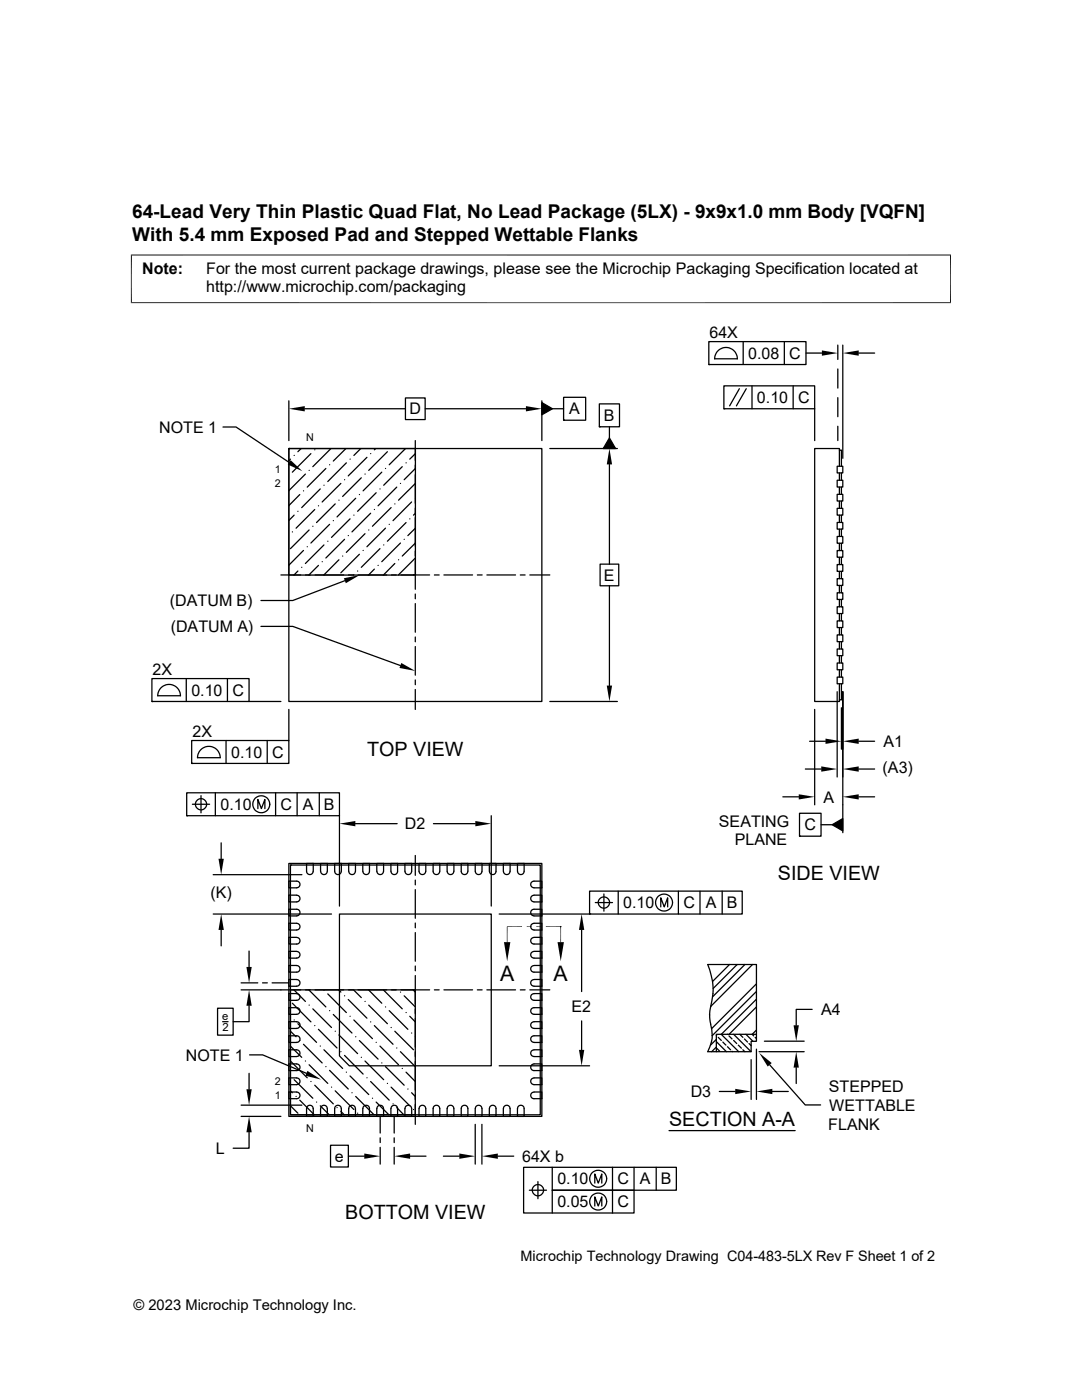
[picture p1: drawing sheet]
<svg xmlns="http://www.w3.org/2000/svg" width="216mm" height="279mm" viewBox="0 0 216 279" stroke-linecap="round" stroke-linejoin="round" font-family="sans-serif">
<g fill="none" stroke="#000" stroke-width=".25">
<path d="M57.6 80v7.9M80.9 79.4h3.9v4.3h-3.9zM108.1 80v7.9M112.5 79.3h4.4v4.6h-4.4zM141.4 68.2h19.4v4.5h-19.4zM141.4 72.7h.1M142.6 71.6h4.6M142.6 71.6a2.26 2.26 0 0 1 2.3-2.3 2.26 2.26 0 0 1 2.2 2.3M144.4 77h18.2v4.6h-18.2zM147.5 77.6l-1.9 3.4M148.3 68.2v4.5M148.9 77.6l-2 3.4"/>
<path d="M150.1 77v4.6M156.5 68.2v4.5M158.3 77v4.6M160.8 70.5h3.2M167.2 68.9v2.8M167.2 73.6v3.8M167.2 79.4v3.8M168.2 68.9v22.6M171.3 70.5h3.2M44.5 85.2h2.6l10.6 7.1M57.6 89.5h50.5v50.5h-50.5zM57.6 89.5h.1"/>
<path d="M57.6 89.5h25.3v25.3h-25.3zM58 91.6l-.4 .4M58.7 90.9h.1M59.8 98.7l-2.2 2.2M60.1 89.5l-.7 .6M60.6 98h.1M60.8 81.6h20.1M60.9 94.6l-3.3 3.3M61.7 93.9h.1M62 90.5l-3.7 3.7M62.8 89.8h.1M63.9 97.6l-3.7 3.7"/>
<path d="M64.6 96.8h.1M65 93.5l-3.7 3.7M65.8 92.8h.1M66 89.5l-3.6 3.6M67.6 99.8h.1M68 96.5l-3.7 3.7M68.7 95.7h.1M69 89.5l-2.5 2.5M69.1 92.4l-3.7 3.7M69.9 91.6h.1M71 99.4l-3.8 3.8M71.7 98.7h.1"/>
<path d="M72 89.5l-1.4 1.4M72.1 95.4l-3.7 3.7M72.8 94.6h.1M73.2 91.3l-3.7 3.7M74 90.5h.1M75 89.5l-.3 .3M75.1 98.3l-3.7 3.7M75.8 97.6h.1M76.2 94.2l-3.7 3.8M76.9 93.5h.1M77.3 90.1l-3.7 3.8M79.2 97.2l-3.8 3.7"/>
<path d="M79.9 96.5h.1M80.3 93.1l-3.7 3.7M80.9 89.5l-3.2 3.3M81 92.4h.1M82.9 87.9v4M82.9 92.8v1M82.9 94.7v5.8M82.9 90.5l-1.1 1.1M82.9 93.5l-2.3 2.2M82.9 96.5l-3.4 3.3M82.9 99.4h.1M84.8 81.6h20.1"/>
<path d="M108.1 80.3l2.1 1.3-2.1 1.2zM109.7 89.5h13.5M110.2 81.6h2.3M112.5 83.9h.1M119.6 80.6h4v4.6h-4zM119.6 85.2h.1M121.6 87.4l1.2 2.1h-2.4zM121.6 85.2v2.2M121.6 92.7v19.9M144.4 81.6h.1M162.6 81.6v6.3M167 98.7h1.2v1.3h-1.2z"/>
<path d="M167 95.8h1.2v1.4h-1.2zM167 93h1.2v1.4h-1.2zM167.2 85.1v2.8M167.5 93v-3.5h-4.9v50.5h4.9v-3.5M167.5 89.8h.4v3.2M167.5 100v1.5M167.5 97.2v1.5M167.5 94.4v1.4M167.9 100v1.5M167.9 97.2v1.5M167.9 94.4v1.4M56 114.7h4"/>
<path d="M58.3 106.2h.1M58.7 102.8l-1.1 1.1M59.4 102h.1M59.4 114l-.7 .8M60.2 113.2h.1M60.6 109.9l-3 2.9M61 114.7h.9M61.3 109.1h.1M61.7 105.8l-3.7 3.7M62.4 105h.1M62.8 101.7l-3.7 3.7M62.9 114.7h5.7"/>
<path d="M63.5 100.9h.1M63.5 112.8l-1.9 2M64.3 112.1h.1M64.6 108.8l-3.7 3.7M65.4 108h.1M65.8 104.6l-3.8 3.8M66.5 103.9h.1M66.9 100.6l-3.7 3.7M67.6 111.7l-3 3.1M68.4 111h.1M68.7 107.6l-3.7 3.8M68.8 115.9l-10.4 3.9h-6.3"/>
<path d="M69.5 106.9h.1M69.5 114.7h1M69.9 103.5l-3.8 3.8M70.6 102.8h.1M70.6 114.7l-.1 .1M71.4 114h.1M71.4 114.7h5.8M71.7 110.6l-3.7 3.7M72.5 109.9h.1M72.8 106.5l-3.7 3.7M73.6 105.8h.1M74 102.4l-3.8 3.8"/>
<path d="M74.7 101.7h.1M74.7 113.6l-1.2 1.2M75.4 112.8h.1M75.8 109.5l-3.7 3.7M76.6 108.8h.1M76.9 105.4l-3.7 3.7M77.7 104.6h.1M78 101.3l-3.7 3.7M78.1 114.7h1M78.8 100.6h.1M78.8 112.5l-2.3 2.3M79.5 111.7h.1"/>
<path d="M79.9 108.4l-3.7 3.7M80 114.7h5.7M80.6 107.6h.1M81 104.3l-3.7 3.7M81.8 103.5h.1M82.1 100.2l-3.7 3.7M82.5 114.7h.1M82.9 101.4v1M82.9 103.3v5.7M82.9 110v.9M82.9 111.9v5.7M82.9 118.6v.9"/>
<path d="M82.9 102.4l-.4 .4M82.9 105.4l-1.5 1.5M82.9 111.4l-3.4 3.4M82.9 108.4l-2.6 2.6M86.7 114.7h.9M88.6 114.7h5.7M95.2 114.7h1M97.2 114.7h5.7M103.8 114.7h1M105.7 114.7h4M119.7 112.6h3.8v4.3h-3.8zM121.6 116.9v19.9"/>
<path d="M167 118.3h1.2v1.3h-1.2zM167 115.5h1.2v1.3h-1.2zM167 112.7h1.2v1.3h-1.2zM167 109.9h1.2v1.3h-1.2zM167 107.1h1.2v1.3h-1.2zM167 104.3h1.2v1.3h-1.2zM167 101.5h1.2v1.3h-1.2zM167.5 119.6v1.5M167.5 116.8v1.5M167.5 114v1.5M167.5 111.2v1.5M167.5 108.4v1.5"/>
<path d="M167.5 105.6v1.5M167.5 102.8v1.5M167.9 119.6v1.5M167.9 116.8v1.5M167.9 114v1.5M167.9 111.2v1.5M167.9 108.4v1.5M167.9 105.6v1.5M167.9 102.8v1.5M30.3 135.4h19.4v4.6h-19.4zM30.3 140h.1M32.3 137.1a2.27 2.27 0 0 1 2.4-.3 2.27 2.27 0 0 1 1.3 2.1h-4.5l.2-1z"/>
<path d="M37.2 135.4v4.6M45.4 135.4v4.6M49.7 140h6.3M52.1 125h6.3l21.5 7.8M82.9 120.5v5.7M82.9 127.1v1M82.9 129v5.7M82.9 135.7v1M82.9 137.6v4M109.7 140h13.5M167 138v17.1M167 135.1h1.2v1.4h-1.2z"/>
<path d="M167 132.3h1.2v1.4h-1.2zM167 129.5h1.2v1.4h-1.2zM167 126.7h1.2v1.4h-1.2zM167 123.9h1.2v1.3h-1.2zM167 121.1h1.2v1.3h-1.2zM167.5 133.7v1.4M167.5 130.9v1.4M167.5 128.1v1.4M167.5 125.2v1.5M167.5 122.4v1.5M167.9 136.5v3.2h-.4M167.9 133.7v1.4"/>
<path d="M167.9 130.9v1.4M167.9 128.1v1.4M167.9 125.2v1.5M167.9 122.4v1.5M168.2 138v28.2M37.3 158.2h30.4v4.6h-30.4zM38.2 147.8h19.4v4.6h-19.4zM38.2 152.4h.1M40.1 158.8v3.4M40.2 149.5a2.27 2.27 0 0 1 2.4-.3 2.27 2.27 0 0 1 1.3 2h-4.5l.2-.9zM43 158.2v4.6M45.1 147.8v4.6"/>
<path d="M53.3 147.8v4.6M55 158.2v4.6M57.6 141.6v6.2M59.3 158.2v4.6M63.7 158.2v4.6M156.2 159h3.2M160.7 153.5h3.2M161.5 147.9h3.2M162.6 141.6v19M167.9 141.2v8.3M171.3 153.5h3.2M171.3 147.9h3.2"/>
<path d="M171.3 159h3.2M37.3 162.8h.1M38.4 160.5h3.4M42.5 174.6h17.7M44.1 168.2v3.2M51.5 161.4v-1.8l.7 1.8 .7-1.8v1.8M57.6 175.9h1.6a.67 .67 0 0 1 .7 .6 .67 .67 0 0 1-.7 .7h-1.6zM57.6 172.3h50.5v50.5h-50.5zM58 172.6h49.8v49.9h-49.8zM58 172.6h.1M59.2 178.6h-1.6v1.4h1.6a.67 .67 0 0 0 .7-.7 .67 .67 0 0 0-.7-.6M61.2 172.3h1.3v1.6a.66 .66 0 0 1-.7 .6 .66 .66 0 0 1-.6-.6z"/>
<path d="M64 173.9v-1.6h1.3v1.6a.67 .67 0 0 1-.6 .6 .67 .67 0 0 1-.7-.6M66.8 172.3h1.3v1.6a.66 .66 0 0 1-.7 .6 .66 .66 0 0 1-.6-.6zM67.7 162.8v18M70.9 164.4h8.3M70.9 173.9a.67 .67 0 0 1-.7 .6 .67 .67 0 0 1-.6-.6v-1.6h1.3v1.6M72.4 173.9v-1.6h1.3v1.6a.66 .66 0 0 1-.6 .6 .66 .66 0 0 1-.7-.6M75.2 173.9v-1.6h1.3v1.6a.67 .67 0 0 1-.6 .6 .67 .67 0 0 1-.7-.6M78 172.3h1.3v1.6a.67 .67 0 0 1-.6 .6 .67 .67 0 0 1-.7-.6zM82.1 173.9a.67 .67 0 0 1-.6 .6 .67 .67 0 0 1-.7-.6v-1.6h1.3v1.6M82.9 170.7v4M82.9 175.6v1M82.9 177.5v5.8"/>
<path d="M83.6 172.3h1.4l-.1 1.6a.67 .67 0 0 1-.6 .6 .67 .67 0 0 1-.7-.6zM86.4 172.3h1.4l-.1 1.6a.66 .66 0 0 1-.6 .6 .66 .66 0 0 1-.7-.6zM86.5 164.4h8.3M89.2 173.9v-1.6h1.4v1.6M89.2 173.9a.66 .66 0 0 0 .7 .6 .66 .66 0 0 0 .7-.6M93.3 173.9a.66 .66 0 0 1-.6 .6 .66 .66 0 0 1-.7-.6v-1.6h1.4v1.6M94.8 172.3h1.4v1.6a.67 .67 0 0 1-.7 .6 .67 .67 0 0 1-.7-.6zM97.6 173.9v-1.6h1.4v1.6a.66 .66 0 0 1-.7 .6 .66 .66 0 0 1-.6-.6M98 162.8v18M100.4 173.9v-1.6h1.4v1.6M100.5 173.9a.66 .66 0 0 0 .6 .6 .66 .66 0 0 0 .7-.6M103.3 172.3h1.3v1.6a.67 .67 0 0 1-.7 .6 .67 .67 0 0 1-.6-.6z"/>
<path d="M106.1 176l.5-.1h1.5v1.3h-1.5a.66 .66 0 0 1-.7-.4 .66 .66 0 0 1 .2-.8zM106.6 178.6h1.5v1.4h-1.5a.67 .67 0 0 1-.7-.7 .67 .67 0 0 1 .7-.6M117.6 177.8h30.5v4.6h-30.5zM120.5 178.4v3.4M123.4 177.8v4.6M135.4 177.8v4.6M139.7 177.8v4.6M144.1 177.8v4.6M159.5 162.3h4.3v4.6h-4.3zM159.5 166.9h.1M163.8 164.6h2.3M166.1 164.6l2.1-1.2v2.4z"/>
<path d="M42.5 182.4h23.6M44.1 185.6v3.2M48.1 196.2h3.3M48.1 197.5h11.9M49.7 189.8v3.2M52.4 196.2h.9M54.3 196.2h3.3M57.6 181.5h1.6a.67 .67 0 0 1 .7 .6 .67 .67 0 0 1-.7 .7h-1.6zM57.6 192.7h1.6a.66 .66 0 0 1 .7 .7 .66 .66 0 0 1-.7 .6h-1.6zM57.6 198.3h1.6a.67 .67 0 0 1 .7 .7 .67 .67 0 0 1-.7 .6h-1.6zM58 197.5h24.9v25h-24.9zM58.7 197.5l2.2 2.4"/>
<path d="M59.2 185.6a.67 .67 0 0 0 .7-.7 .67 .67 0 0 0-.7-.6h-1.6v1.3h1.6M59.2 187.1h-1.6v1.3h1.6a.66 .66 0 0 0 .7-.7 .66 .66 0 0 0-.7-.6M59.2 189.9h-1.6v1.3h1.6a.67 .67 0 0 0 .7-.6 .67 .67 0 0 0-.7-.7M59.2 196.8a.67 .67 0 0 0 .7-.7 .67 .67 0 0 0-.7-.6h-1.6v1.3h1.6M61 197.5h.9M61.6 197.5l3.4 3.5M62.9 197.5h5.7M64.6 197.6h.1M65.4 198.4l3.7 3.7M67.6 197.5l.4 .5M67.7 182.4h30.3v30.3h-28.3l-2-2zM68.7 198.7h.1"/>
<path d="M69.5 199.5l3.7 3.7M69.5 197.5h1M70.5 197.5l1.6 1.6M71.4 197.5h5.8M72.8 199.9h.1M73.5 197.5l2.7 2.7M76.6 197.6l3.7 3.7M78.1 197.5h1M79.9 198h.1M80 197.5h5.7M80.6 198.7l2.3 2.3M82.4 197.5l.5 .5"/>
<path d="M82.9 184.2v1M82.9 186.1v5.7M82.9 192.8v.9M82.9 194.7v5.7M86.7 197.5h.9M88.6 197.5h5.7M95.2 197.5h1M97.2 197.5h5.7M99.6 182.4h18M103.8 197.5h1M105.7 197.5h4M106.1 198.5l.5-.2h1.5v1.3h-1.5a.66 .66 0 0 1-.7-.4 .66 .66 0 0 1 .2-.7z"/>
<path d="M106.1 192.9l.5-.2h1.5v1.3h-1.5a.66 .66 0 0 1-.7-.4 .66 .66 0 0 1 .2-.7zM106.1 181.7l.5-.2h1.5v1.3h-1.5a.66 .66 0 0 1-.7-.4 .66 .66 0 0 1 .2-.7zM106.6 196.8a.67 .67 0 0 1-.7-.7 .67 .67 0 0 1 .7-.6h1.5v1.3h-1.5M106.6 185.6a.67 .67 0 0 1-.7-.7 .67 .67 0 0 1 .7-.6h1.5v1.3h-1.5M106.6 189.9h1.5v1.3h-1.5a.67 .67 0 0 1-.7-.6 .67 .67 0 0 1 .7-.7M106.6 187.1h1.5v1.3h-1.5a.66 .66 0 0 1-.7-.7 .66 .66 0 0 1 .7-.6M111.9 184.9h.1M116.1 185.6v12.3M117.6 182.4h.1M118.8 180.1h3.4M121.6 180.1a1.13 1.13 0 0 1-1.6 1 1.13 1.13 0 0 1-.3-1.9 1.13 1.13 0 0 1 1.9 .5v.4M131.8 181v-1.8l.7 1.8 .7-1.8v1.8"/>
<path d="M145.6 192.5l-3.4 3.4M147.1 192.5l-4.8 4.8M148.6 192.5l-6.4 6.4M150.2 192.5l-8.4 8.4M150.9 199.4l-7 7 3.5 3.5M150.9 196.3l-8.9 9M150.9 197.9l-8.8 8.8M43.4 201.2h3.1v5.4h-3.1zM44.4 203.9h1.1M49.7 214.2v3.2M49.7 200.7v3.2h-3.2M49.8 210.5h2.6l8.8 3.7"/>
<path d="M57.6 201.1h1.6a.67 .67 0 0 1 .7 .7 .67 .67 0 0 1-.7 .6h-1.6zM57.6 209.5h1.6a.67 .67 0 0 1 .7 .7 .67 .67 0 0 1-.7 .7h-1.6zM57.6 217.9l1.6 .1a.66 .66 0 0 1 .7 .6 .66 .66 0 0 1-.7 .7h-1.6zM58 205.8l1.1 1.1M58 208.8l2.2 2.2M58 211.8l3.3 3.3M58 217.7l.3 .4M58.3 200.2l3.7 3.7M58.7 203.6h.1M58.7 215.5l3.7 3.7M59.1 218.8h.1M59.2 203.9h-1.6v1.4h1.6"/>
<path d="M59.2 203.9a.66 .66 0 0 1 .7 .7 .66 .66 0 0 1-.7 .6M59.2 208a.66 .66 0 0 0 .7-.6 .66 .66 0 0 0-.7-.7h-1.6v1.3h1.6M59.2 212.3h-1.6v1.4h1.6a.66 .66 0 0 0 .7-.7 .66 .66 0 0 0-.7-.7M59.2 215.1h-1.6v1.4h1.6a.67 .67 0 0 0 .7-.7 .67 .67 0 0 0-.7-.7M59.4 204.3l3.8 3.7M59.8 207.7h.1M59.8 219.6l2.9 2.9M60.6 208.4l3.7 3.7M60.9 211.8h.1M61.7 200.6h.1M61.7 212.5l3.7 3.7M62 215.8h.1"/>
<path d="M62.4 201.3l3.7 3.8M62.8 204.7h.1M62.8 216.6l3.7 3.7M63.2 219.9h.1M63.5 205.4l3.7 3.7M63.9 208.8h.1M64.6 209.5l3.8 3.7M65 212.9h.1M65.8 201.7h.1M65.8 213.6l3.7 3.7M66.1 217h.1M66.5 202.5l3.7 3.7"/>
<path d="M66.9 205.8h.1M66.9 217.7l3.7 3.7M67.6 206.5l3.8 3.8M68 209.9h.1M68.7 210.6l3.8 3.8M69.1 214h.1M69.8 202.8h.1M69.8 214.7l3.8 3.7M70.2 218.1h.1M70.6 203.6l3.7 3.7M71 206.9h.1M71 218.8l3.6 3.7"/>
<path d="M71.7 207.7l3.7 3.7M72.1 211h.1M72.8 211.8l3.8 3.7M73.2 215.1h.1M73.6 200.6l3.7 3.7M74 203.9h.1M74 215.8l3.7 3.8M74.3 219.2h.1M74.7 204.7l3.7 3.7M75.1 208h.1M75.1 219.9l2.5 2.6M75.8 208.8l3.7 3.7"/>
<path d="M76.2 212.1h.1M76.9 201h.1M76.9 212.9l3.7 3.7M77.3 216.2h.1M77.7 201.7l3.7 3.7M78 205.1h.1M78 217l3.8 3.7M78.8 205.8l3.7 3.7M79.2 209.1h.1M79.9 209.9l3 3M80.3 213.2h.1M81 202.1h.1"/>
<path d="M81 214l1.9 1.8M81.4 217.3h.1M81.8 202.8l1.1 1.1M82.1 206.2h.1M82.1 218.1l.8 .7M82.9 206.9h.1M82.9 201.4v.9M82.9 203.3v5.7M82.9 209.9v1M82.9 211.8v5.8M82.9 218.5v1M99.6 212.7h18"/>
<path d="M106.1 218.1l.5-.2h1.5v1.4h-1.5a.66 .66 0 0 1-.7-.4 .66 .66 0 0 1 .2-.8zM106.1 209.7l.5-.2h1.5v1.4l-1.5-.1a.66 .66 0 0 1-.7-.4 .66 .66 0 0 1 .2-.7zM106.1 201.3l.5-.2h1.5v1.3h-1.5a.66 .66 0 0 1-.7-.4 .66 .66 0 0 1 .2-.7zM106.6 208a.66 .66 0 0 1-.7-.6 .66 .66 0 0 1 .7-.7h1.5v1.3h-1.5M106.6 203.9a.66 .66 0 0 0-.7 .7 .66 .66 0 0 0 .7 .6M106.6 215.1h1.5v1.4h-1.5a.67 .67 0 0 1-.7-.7 .67 .67 0 0 1 .7-.7M106.6 212.3h1.5v1.4h-1.5a.66 .66 0 0 1-.7-.7 .66 .66 0 0 1 .7-.7M106.6 203.9h1.5v1.4h-1.5M116.1 203.8v5.7M141.6 202.5v-.8a12.8 12.8 0 0 0-.4-9.2h9.7v15.3h-1v2.1h-8.7a7 7 0 0 0 .9-3.2M141.6 202.5l.2 1.9M141.8 204.4l.3 2.3"/>
<path d="M142.9 206.7h.1M142.9 207.9l2 2M142.9 207.4l-1.1 1.2M142.9 209l-.9 .9M143 209.2l.6 .6M143.3 207l.6 .6M143.5 217.8h3.2M144.2 208l.6 .6M145.1 206.4h.1M145.2 208.9l.6 .6M145.5 206.7l.6 .6M146.1 209.8l.1 .1"/>
<path d="M146.4 207.6l.6 .7M146.4 206.4l3.5 3.5M147.3 208.6l.6 .6M147.6 206.4l.6 .6M148.2 209.5l.4 .4M148.5 207.3l.7 .7M148.8 206.4l1.4 1.4M149.5 208.3l.4 .4M149.9 211.5v7.9M150.1 206.4l.3 .3M150.7 207l.2 .3M150.9 206.4h-8v3.5"/>
<path d="M150.9 201l-5.4 5.4M150.9 205.6l-.8 .8M150.9 209.4v10M151.5 209.9h9M152.5 207.8h8M153.6 212.5l7.1 8h3M154.1 217.8h3.2M158.9 213.1v3.1M162.1 201.4h-3.2v3.2M48.1 222.8h7.9M48.1 220.6h12.1M49.7 226v3.2h-3.2"/>
<path d="M58 220.7l1.4 1.5M61.4 220.8a.67 .67 0 0 1 .7-.2 .67 .67 0 0 1 .4 .6v1.6h-1.3v-1.6zM63.9 220.7l1.8 1.8M64 221.2v1.6h1.3v-1.6a.67 .67 0 0 0-.6-.6 .67 .67 0 0 0-.7 .6M66 228.6h3.5v4.3h-3.5zM67 220.8a.67 .67 0 0 1 .7-.2 .67 .67 0 0 1 .4 .6v1.6h-1.3v-1.6zM67.2 221h.1M68 221.8l.7 .7M69.5 230.7h3.2M70.9 221.2a.67 .67 0 0 0-.7-.6 .67 .67 0 0 0-.6 .6v1.6h1.3v-1.6M71.4 222.2h.1M72.4 221.2v1.6h1.3v-1.6a.66 .66 0 0 0-.6-.6 .66 .66 0 0 0-.7 .6"/>
<path d="M75.2 221.2v1.6h1.3v-1.6a.67 .67 0 0 0-.6-.6 .67 .67 0 0 0-.7 .6M75.9 222.8v3.3M75.9 227.1v.9M75.9 229v3.3M78.2 220.8a.66 .66 0 0 1 .7-.2 .66 .66 0 0 1 .4 .6v1.6h-1.3v-1.6zM78.4 220.3h.1M78.7 222.8v3.3M78.7 227.1v.9M78.7 229v3.3M79.2 221l1.4 1.5M81.8 230.7h3.2M82.1 221.2a.67 .67 0 0 0-.6-.6 .67 .67 0 0 0-.7 .6v1.6h1.3v-1.6"/>
<path d="M82.5 221.4h.1M82.9 220.4v4M83.8 220.8a.67 .67 0 0 1 .7-.2 .67 .67 0 0 1 .5 .6v1.6h-1.4v-1.6zM86.6 220.8a.67 .67 0 0 1 .7-.2 .67 .67 0 0 1 .5 .6v1.6h-1.4v-1.6zM88.5 230.7h3.2M89.2 221.2v1.6h1.4v-1.6M89.2 221.2a.66 .66 0 0 1 .7-.6 .66 .66 0 0 1 .7 .6M93.3 221.2a.66 .66 0 0 0-.6-.6 .66 .66 0 0 0-.7 .6v1.6h1.4v-1.6M94.8 224.4v7.9M95 220.8a.67 .67 0 0 1 .8-.2 .67 .67 0 0 1 .4 .6v1.6h-1.4v-1.6zM96.2 224.4v7.9M97.6 221.2v1.6h1.4v-1.6a.66 .66 0 0 0-.7-.6 .66 .66 0 0 0-.6 .6"/>
<path d="M99.3 230.7h3.2M100.4 221.2v1.6h1.4v-1.6M100.5 221.2a.66 .66 0 0 1 .6-.6 .66 .66 0 0 1 .7 .6M103.5 220.8a.66 .66 0 0 1 .7-.2 .66 .66 0 0 1 .4 .6v1.6h-1.3v-1.6zM105.6 237.5h3.5M107.3 235.8v3.4M108.5 237.5a1.13 1.13 0 0 1-1.6 1 1.13 1.13 0 0 1-.3-1.9 1.13 1.13 0 0 1 1.8 .5l.1 .4M110.2 233v4.5h16.3v4.6h-22v-9.1h30.5v4.5h-24.8v4.6M118.7 236.1v-1.8l.7 1.8 .7-1.8v1.8M122.2 233v9.1M126.5 233v4.5M130.9 233v4.5"/>
<path d="M133.5 225.6h25.2M118.7 240.7v-1.8l.7 1.8 .7-1.8v1.8"/>
<circle cx="40.1" cy="160.5" r="1.12"/>
<circle cx="52.1" cy="160.5" r="1.69"/>
<circle cx="132.5" cy="180.1" r="1.69"/>
<circle cx="119.4" cy="235.3" r="1.69"/>
<circle cx="119.4" cy="239.8" r="1.69"/>
</g>
<g fill="#000">
<path d="M164 69.9l3.2 .6-3.2 .5zM168.2 70.5l3.1-.6v1.1zM58 91.8l2.3 2.2-2.9-1.3zM57.6 81.6l3.2-.6v1.1zM104.9 81l3.2 .6-3.2 .5zM108.1 80.3l2.1 1.3-2.1 1.2zM121.6 89.5l.5 3.2h-1zM121.6 87.4l1.2 2.1h-2.4zM68.6 115.4l3.2-.6-2.8 1.6zM80.1 132.3l2.8 1.6-3.2-.6zM121.1 136.8h1l-.5 3.2zM159.4 158.5l3.2 .5-3.2 .6z"/>
<path d="M163.9 153l3.1 .5-3.1 .5zM164.7 147.4l3.2 .5-3.2 .6zM168.2 147.9l3.1-.5v1.1zM168.2 153.5l3.1-.5v1zM168.2 159l3.1-.5v1.1zM43.6 171.4h1.1l-.6 3.2zM67.7 164.4l3.2-.5v1zM94.8 163.9l3.2 .5-3.2 .5zM166.1 164.6l2.1-1.2v2.4zM44.1 182.4l.6 3.2h-1.1zM49.2 193h1l-.5 3.2zM100.6 188h1.2l-.6 3.8z"/>
<path d="M105.1 184.9h1l-1 .1zM105.1 185l1-.1v.1zM107 184.9h1l-1 .1zM107 185l1-.1v.1zM111.3 188h1.2l-.6 3.8zM116.1 182.4l.5 3.2h-1.1zM49.7 197.5l.5 3.2h-1zM49.2 217.4h1l-.5 3.2zM61.3 213.7l2.8 1.8-3.2-.8zM115.5 209.5h1.1l-.5 3.2zM146.7 217.3l3.2 .5-3.2 .6zM151.5 210.1l2.5 2.1-.8 .7z"/>
<path d="M150.9 217.8l3.2-.5v1.1zM158.9 209.9l.5 3.2h-1.1zM158.3 204.6h1.1l-.5 3.2zM49.7 222.8l.5 3.2h-1zM72.7 230.2l3.2 .5-3.2 .6zM78.7 230.7l3.1-.5v1.1zM91.7 230.2l3.1 .5-3.1 .6zM96.2 230.7l3.1-.5v1.1z"/>
</g>
<path d="M26.1 50.9h163.7M26.2 50.8v9.7M189.7 50.8v9.7M26.1 60.4h163.7M104.2 184.9h-3v3.1M108.9 184.9h3M111.9 184.9v3.1" fill="none" stroke="#000" stroke-width=".2"/>
<g font-size="4.3">
<text x="99.8" y="195.7">A</text>
<text x="110.4" y="195.7">A</text>
</g>
<g font-size="3.9">
<text x="73.2" y="150.9">TOP VIEW</text>
<text x="155.2" y="175.5">SIDE VIEW</text>
<text x="133.5" y="224.8">SECTION A-A</text>
<text x="68.9" y="243.2">BOTTOM VIEW</text>
</g>
<g font-size="3.8">
<text x="26.4" y="43.5">64-Lead Very Thin Plastic Quad Flat, No Lead Package (5LX) - 9x9x1.0 mm Body [VQFN]</text>
<text x="26.4" y="48.1">With 5.4 mm Exposed Pad and Stepped Wettable Flanks</text>
</g>
<g font-size="3.2">
<text x="28.4" y="54.7">Note:</text>
<text x="41.1" y="58.3">http://www.microchip.com/packaging</text>
<text x="41.1" y="54.7">For the most current package drawings, please see the Microchip Packaging Specification located at</text>
<text x="141.6" y="67.4">64X</text>
<text x="149.3" y="71.6">0.08</text>
<text x="157.5" y="71.6">C</text>
<text x="81.7" y="82.7">D</text>
<text x="113.6" y="82.7">A</text>
<text x="151" y="80.4">0.10</text>
<text x="159.2" y="80.4">C</text>
<text x="31.7" y="86.4">NOTE 1</text>
<text x="120.5" y="84">B</text>
<text x="120.5" y="115.9">E</text>
<text x="33.9" y="121">(DATUM B)</text>
<text x="34.1" y="126.1">(DATUM A)</text>
<text x="30.5" y="134.6">2X</text>
<text x="38.2" y="138.8">0.10</text>
<text x="46.4" y="138.9">C</text>
<text x="38.4" y="147">2X</text>
<text x="176.3" y="149.1">A1</text>
<text x="46.1" y="151.2">0.10</text>
<text x="54.3" y="151.2">C</text>
<text x="176.1" y="154.3">(A3)</text>
<text x="44" y="161.6">0.10</text>
<text x="56" y="161.6">C</text>
<text x="60.4" y="161.6">A</text>
<text x="64.6" y="161.6">B</text>
<text x="164.3" y="160.2">A</text>
<text x="80.8" y="165.5">D2</text>
<text x="143.4" y="165">SEATING</text>
<text x="160.5" y="165.7">C</text>
<text x="146.6" y="168.7">PLANE</text>
<text x="42" y="179.3">(K)</text>
<text x="124.4" y="181.3">0.10</text>
<text x="136.4" y="181.3">C</text>
<text x="140.8" y="181.3">A</text>
<text x="145" y="181.3">B</text>
<text x="114" y="202">E2</text>
<text x="163.8" y="202.6">A4</text>
<text x="37.1" y="211.7">NOTE 1</text>
<text x="137.8" y="218.9">D3</text>
<text x="165.4" y="217.8">STEPPED</text>
<text x="165.5" y="221.7">WETTABLE</text>
<text x="165.3" y="225.5">FLANK</text>
<text x="43.1" y="230.3">L</text>
<text x="66.8" y="231.9">e</text>
<text x="104.2" y="231.9">64X b</text>
<text x="111.2" y="236.4">0.10</text>
<text x="123.2" y="236.4">C</text>
<text x="127.7" y="236.4">A</text>
<text x="131.8" y="236.4">B</text>
<text x="111.2" y="240.9">0.05</text>
<text x="123.2" y="240.9">C</text>
</g>
<g font-size="2.9">
<text x="103.9" y="251.7">Microchip Technology Drawing C04-483-5LX Rev F Sheet 1 of 2</text>
<text x="26.6" y="261.3">© 2023 Microchip Technology Inc.</text>
</g>
<g font-size="2.2">
<text x="44.3" y="203.6">e</text>
<text x="44.4" y="205.8">2</text>
</g>
<g font-size="2.1">
<text x="61.1" y="87.9">N</text>
<text x="54.9" y="94.5">1</text>
<text x="54.9" y="97.3">2</text>
<text x="54.9" y="216.5">2</text>
<text x="54.9" y="219.4">1</text>
<text x="61.1" y="225.9">N</text>
</g>
</svg>
